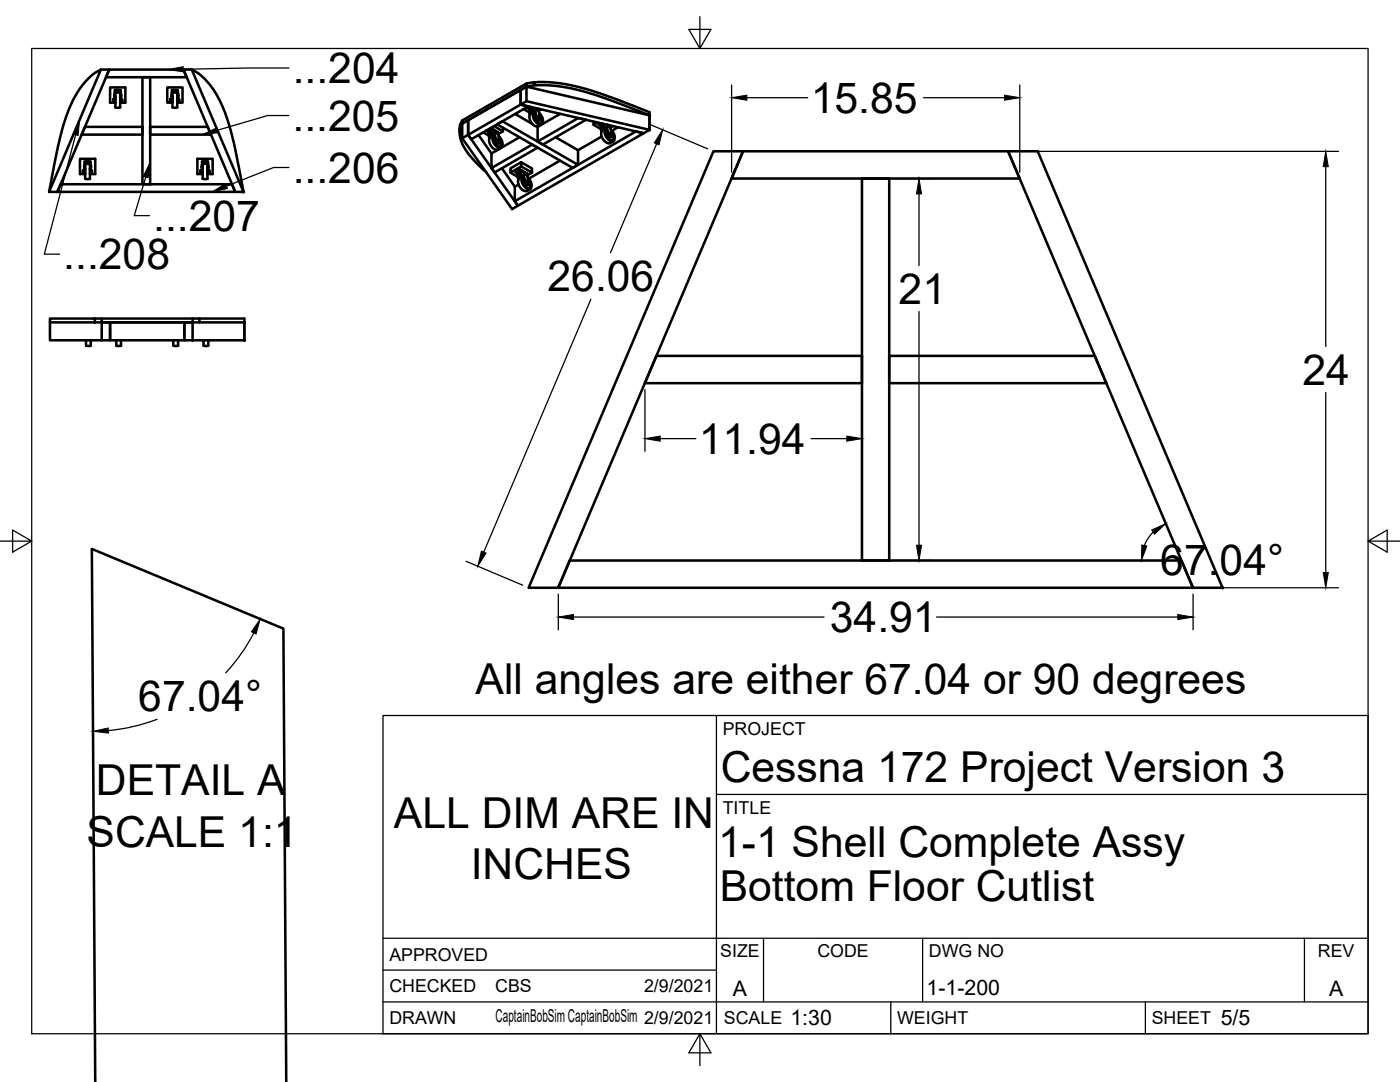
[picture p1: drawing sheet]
<svg xmlns="http://www.w3.org/2000/svg" width="279mm" height="216mm" viewBox="0 0 279 216" stroke-linecap="round" stroke-linejoin="round" font-family="sans-serif">
<!-- layer: Visible -->
<g fill="none" stroke="#000" stroke-width=".51">
<path d="M20.1 13.9h1.7l-10.3 24.4h-1.7zM20.1 13.9l-1.3 .8-1 .8a21.1 21.1 0 0 0-5.3 10l-.9 3.5-1.8 9.3M21.8 13.9h14.8l.7 1.5h-16.2zM22.6 19.9v.2M22.6 19.9h.1M22.6 19.8v.1M22.6 19.9v.3M22.6 19.9l.1 .1M22.6 19.8h.1M22.8 20l-.2 .1M22.8 19.8l-.2 .1M22.9 18.6v-.7h1.2v.7"/>
<path d="M22.9 19.2l.1 .1M22.9 19.2v.1M22.9 19.2l.1-.7v2.9l.3 .1 .7-.1v-2.9l.1 .7M22.9 19.3v1.1h-.1l.1-1.1a.71 .71 0 0 1 .6-1.1 .71 .71 0 0 1 .7 1.1v1.1l-.1-1.1M22.9 19.9h.1M23 19.3v.1M23 18.5h1M23 19.5v1M23.1 18.5l.3-.1 .5 .1M24 19.5v1M24 19.3v.1M24 19.9h.1"/>
<path d="M24.1 19.2l-.1 .1M24.1 19.2v.1M24.2 20h.1v.2M24.2 19.8h.1v.2M24.3 19.8l.1 .4M28.4 15.4h1.6v21.4h-1.6zM34 19.9v.2M34 19.9v.3h.2M34 19.9l.1 .1M34 19.9h.1M34.1 19.8l-.1 .1M34.2 19.3v1.1l.1-1.1"/>
<path d="M34.2 20l-.2 .1M34.2 19.8l-.2 .1M34.3 19.3a.71 .71 0 0 1 .6-1.1 .71 .71 0 0 1 .7 1.1v1.1h-.1v-1.2l-.1 .2M34.3 18.6v-.7h1.2v.7M34.3 19.9h.1M34.4 19.3h.1M34.4 19.2v-.7v2.9l.4 .1 .6-.1v-2.9l.1 .7M34.4 19.3v.1M34.4 19.5v1M34.4 18.5h1M34.5 18.5l.3-.1 .5 .1M35.4 19.5v1"/>
<path d="M35.4 19.9h.1M35.6 20h.1v.2M35.6 19.8h.2l-.1 .2M35.7 19.8l.1 .4h-.2M36.6 13.9h1.7l10.3 24.4h-1.7zM38.3 13.9l1.4 .9a19.9 19.9 0 0 1 6.2 10.6l1.1 4.5 1.6 8.4M105.1 16.7l-12.9 7.3v.7l-.4 .8M106.6 17h1.3a41.2 41.2 0 0 1 15.3 3.5l6.4 2.5v-.6l-6.1-2.4-5.9-2.1-4.6-1.1-3.3-.4h-3l-.1 .6-1.5 .3-1.2 .6v3l24.6 5.7 1.1-.7v-2.9M106.6 16.4l-1.5 .3v.6l-12.9 7.4M12.1 36.8h34.2l.6 1.5h-35.4zM16.6 34.1v.3zM16.6 34v.1"/>
<path d="M16.6 34.1v.3M16.6 34.4h.2M16.6 34.1v.1M16.6 34h.1M16.8 34.2h-.2v.2M16.8 34l-.2 .1M16.8 33.4v.1M16.9 32.8v-.6h1.2v.6M16.9 33.4l.1 .2M16.9 34.1h.1M16.9 34.4h.1M16.9 33.4v1.2l-.1-.7a1.1 1.1 0 0 1 .5-1.4 .71 .71 0 0 1 .9 1"/>
<path d="M17 25.3h11.4v1.6h-12.1zM17 33.7v1M17 32.8v2.9h.3h.7l-.1-2.9M17 34.7h-1v-3h3v3h-1.1M17 32.8h1M17 32.8l-.1 .6M17.1 32.7l.3-.1 .5 .1M17.9 33.7v1M18 32.8l.1 .4-.1 1.4 .1-1.2M18 34.1h.1M18 34.4h.1M18 33.4l-.1 .2"/>
<path d="M18.1 34.4h.2M18.1 34.2h.2v.2M18.1 34h.2v.2M18.3 34v.4M22.6 20.1h.1M22.6 20.2h.2M22.6 20.1l.1 .1M22.9 20.1h.1M23 20.5h-1v-3.1h3v3.1h-1M24 20.1h.1M24.2 20.2h.2M30 25.3h11.4l.7 1.6h-12.1z"/>
<path d="M34 20.1h.1M34 20.1l.1 .1M34.3 20.1h.1M34.4 20.5h-1v-3.1h3v3.1h-1M35.4 20.1h.1M40 34.1l.1 .3zM40.1 34.1v.3h.2M40.1 34.1v.1M40.1 34v.1M40.3 34.2h-.2v.2M40.3 34l-.2 .1M40.3 33.4v.1"/>
<path d="M40.3 32.8v-.6h1.2v.6M40.4 33.4v.2M40.4 34.1h.1M40.4 34.4h.1M40.4 33.4v1.2l-.1-.7a1.21 1.21 0 0 1 .2-1.3 .71 .71 0 0 1 .9 0 .71 .71 0 0 1 .2 .9M40.4 32.8h1M40.4 33.7v1M40.4 32.8v2.9h.4h.6v-2.9M40.4 34.7h-1v-3h3v3h-1M40.5 32.8l-.1 .6M40.5 32.7l.3-.1 .5 .1M41.4 32.8l.1 .6"/>
<path d="M41.4 33.7v1M41.4 34.1h.1M41.4 34.4h.1M41.5 33.4l-.1 .2M41.5 33.4v1.2l.1-1.1M41.6 34.4h.2M41.6 34.2h.2v.2M41.6 34h.2v.2M41.6 33.4v.1M41.8 34v.4M91.8 24.9l-.1 1.5M92.2 24.7l11.7-6.8v3l-10.5 6 10 14.1-1.2 .7-10-14.1z"/>
<path d="M92.2 24l-.4 .9v.8a7 7 0 0 0 2.2 5.6l3 3.1M93.4 24v2.9l-1.2 .7M95.5 26.9l2.6 3.7M96.4 26.4l1.1 .6M97.1 26v.1M97.3 26.1h.2zM97.3 26.1h.1M97.6 26.2l.1-.2 .7-.1-.5-.3-.8 .5 .4 .3M97.7 26.7l.6 .2M97.7 26v.1M97.7 27.5a.7 .7 0 0 1 .2-1 1.28 1.28 0 0 1 .9 1.1l.4 .7 .3 .2M97.8 26.1h-.1"/>
<path d="M97.9 25.7l.2 .1zM97.9 25.7h.1M97.9 25.6l1.5 .8-.5-.2M98.1 30.6v2.9l.6 .9 8.6-4.9-1.1-.6-8.1 4.6M98.3 26h.2M98.4 26v-.1l.5 .3v.1M98.5 26.9l-.2 .1a1.2 1.2 0 0 0-.4 2 1.2 1.2 0 0 0 1.6 .8l.6-.5M98.5 26.9h-.2M98.5 26.9a1.74 1.74 0 0 0 1.4 2.6 1.32 1.32 0 0 0-.1-2.1l-.3-.2M98.6 25.2l1.8 1v-.7M98.6 27.1a1.47 1.47 0 0 0 1.2 2.2 1.01 1.01 0 0 0 0-1.6l-.2-.3M98.7 27.1h-.1"/>
<path d="M98.9 27.5v.1M98.9 27.6l.4 .8h.3l.1-.2-.3 .1 .3-.2-.2-.3-.2 .1v.2M98.9 27.5l-.2-.5a.71 .71 0 0 0-1.1-.4l-.1 .4 .2 .6M98.9 27.8a.58 .58 0 0 0 0 .6 .58 .58 0 0 0 .6 .2l.1-.1M98.9 26.5h.1M99 27.9v.2a.43 .43 0 0 0 .6 .4v-.1M99 26.4h.2zM99 26.4h.2M99.4 27.8v.2M99.4 26.4l-.3 .2M99.4 26.8l-.5-.3a.76 .76 0 0 0-.7-.5 .76 .76 0 0 0-.7 .4v.5M99.4 26.8l.2 1.1"/>
<path d="M99.5 28.2l-.1-.2-.1 .1 .1 .2M99.5 29.8l-1.4 .8M99.6 28.4l-.1 .1M99.6 27.6l.4 .9-.2 .7M100.2 33.6l2.5 3.7M100.4 26.2l-1 .6M102.7 37.3v2.9l.7 .8 25.1-14.4-1.6-.4-24.2 14M102.8 22.7l3.4 2M103.1 34.3l.2 .1zM103.1 34.3h.1M103.3 35.2l.1-.7 .6-.3a.58 .58 0 0 1 .7 .6l.6 .3 .1 1.1M103.4 34.5l.1-.3 .7-.1-.5-.2-.8 .5 .4 .2"/>
<path d="M103.5 35.8l-.1-.3a.53 .53 0 0 1 .1-.8 .53 .53 0 0 1 .8 .3l.7 1.4 .1 .2h.3l.1-.1-.3 .1 .3-.1-.1-.4-.3 .1v.2M103.5 35l.4 .1M103.5 36.8l-.8 .5M103.5 35.7a.7 .7 0 0 1 .1-.9l.6 .3 .4 .6M103.5 34.2v.1M103.6 34.3l-.1 .1M103.7 27.4l-3.9 2.2M103.7 34h.2zM103.7 34h.1M103.7 33.9l1.5 .8-.5-.3M103.7 33.8l-.8 .6M104 32.4l-2.1 1.2v.8l1.4 .9"/>
<path d="M104 33.2l-2.1 1.2M104.1 34.2l.2 .1M104.2 34.2v-.1l.5 .4M104.3 35.1l-.4 .1M104.3 35.2h-.2a1.23 1.23 0 0 0-.4 2 1.18 1.18 0 0 0 1.7 .8l.5-.4M104.3 35.2a1.74 1.74 0 0 0 1.4 2.5 1.32 1.32 0 0 0-.1-2l-.3-.3M104.5 35.4a1.39 1.39 0 0 0 1.1 2.1 1.01 1.01 0 0 0 0-1.6l-.2-.3M104.5 21.8l1.1 .6M104.6 35.8l.4 .8 .4 .1M104.7 34.5h.1M104.7 36a.58 .58 0 0 0 0 .6 .58 .58 0 0 0 .6 .3M104.8 36.2v.2a.43 .43 0 0 0 .6 .4v-.2"/>
<path d="M104.8 34.6l.2 .1zM104.8 34.6h.2M105.1 20.2l24.5 5.7v-2.9M105.1 21.4v.1M105.2 36.1v.2M105.2 34.7l-.3 .1M105.3 36.5l-.1-.2-.1 .1 .1 .2M105.4 21.4l.1 .1zM105.4 21.4h.1M105.4 36.8l-.1 .1M105.4 35.9l.4 .9-.2 .7M105.5 21.3l-.4 .2 .5 .2"/>
<path d="M105.7 22l.5 .3 .3-.1M105.8 21.3v.1M105.8 22.8a1.68 1.68 0 0 0 1.7 2.4l.7-.5M105.9 21.4l-.2 .1M105.9 21.3l-.2 .3M106.1 21.4l-.5 .3v.6M106.2 34.4l-2.2-1.2v-.8l2.2 1.2v.8l-1 .6M106.6 22.3l-.8 .5a.66 .66 0 0 1 .1-.9 1.33 1.33 0 0 1 1 1.1l.3 .6M106.6 22.3a1.74 1.74 0 0 0 1.3 2.5 1.32 1.32 0 0 0-.1-2l-.2-.3M106.7 22.5a1.45 1.45 0 0 0 1.1 2.1 1.01 1.01 0 0 0 .1-1.6l-.3-.3M106.9 21.6l.1 .2M106.9 22.9l.5 .8 .3 .1v-.2"/>
<path d="M106.9 22.9l-.2-.6a.71 .71 0 0 0-1-.4l-.1 .4 .1 .6M106.9 22.9h.1M107 21.6h-.1M107 21.8l.6 .4M107 23.1a.58 .58 0 0 0 0 .7 .58 .58 0 0 0 .6 .2M107.1 23.3v.2a.43 .43 0 0 0 .5 .4l.1-.2M107.1 21.7l.2 .1zM107.1 21.7h.1M107.1 21.6l.3 .2-.1-.1M107.2 25.3h.1M107.2 23.6l.4 .2M107.3 25.3v2.9l1.1 .7 8.5-5-1.5-.3-8.1 4.6"/>
<path d="M107.3 23.5v-.2l.3-.1 .2 .4-.3 .1 .3-.1M107.4 21.8l-.2 .1M107.4 23.2v.2M107.5 22.2l.2 1.1M107.6 23.6l-.2-.2-.1 .1 .2 .2M107.6 25.1l-.3 .2M107.7 23.9l-.2 .1M107.7 23.8h-.1M107.7 23l.4 .9-.2 .7M108 21.8l-.5 .3M110.9 27.4l4.5 2.6v2.9l-1.1 .6-15.1-8.7 1.1-.6 15.1 8.7M111.8 32l-6.3 3.6"/>
<path d="M111.8 22.7l-3.9 2.3M118.4 24.3v.6l.8-.5M118.4 24.9l1.5 .8M119.7 24.8h.2zM119.7 24.8h.1M119.7 24.6l-.2 .2M119.8 24.6l-.3 .2 .4 .3M120.1 27.3l-4.7 2.7M120.1 25.4l.8 .2-.8 .5M120.1 24.7v.1M120.1 26.2a.7 .7 0 0 1 .1-1 1.27 1.27 0 0 1 1 1.1l.3 .6M120.1 26.1a1.74 1.74 0 0 0 1.7 2.4l.7-.5"/>
<path d="M120.2 24.8h-.1M120.2 24.7l-.2 .2M120.4 24.7l-.5 .3v.6M120.9 25.6a1.74 1.74 0 0 0 1.4 2.6 1.32 1.32 0 0 0-.1-2.1l-.3-.2M121 25.9v-.1a1.47 1.47 0 0 0 1.1 2.2 1.01 1.01 0 0 0 .1-1.6l-.2-.3M121.2 24.9l.1 .3 .6 .3M121.3 26.2h.1M121.3 26.3l.4 .8h.3v-.2l-.2 .1 .3-.1-.2-.4-.3 .1v.2M121.3 26.2l-.3-.6a.71 .71 0 0 0-1-.4l-.1 .5 .1 .6M121.3 24.9l-.1 .1M121.3 26.5a.58 .58 0 0 0 0 .6 .58 .58 0 0 0 .6 .2l.1-.1M121.4 26.6v.2a.43 .43 0 0 0 .6 .4v-.1"/>
<path d="M121.4 25.1h.2zM121.4 25.1h.1M121.4 25l.4 .1-.2-.1M121.5 26.9l.4 .2M121.8 26.5v.3M121.8 25.1l-.3 .2M121.9 25.5l.1 1.1M121.9 26.9l-.1-.1h-.2l.2 .2M122 26.3l.4 .9-.2 .8M122 27.1l-.1 .1M122.3 25.2l-.5 .3M123.3 25.4l-1.2 .7"/>
<path d="M129.6 23l-24.5-5.7v2.9l-1.2 .7 1.5 .3-11.4 6.6-.6-.9v-2.9M142.4 30.2h5.9l-36.9 87.1h-5.9zM148.3 30.2h52.9l2.3 5.4h-57.5zM172 35.6h5.5v76.2h-5.5zM201.2 30.2h5.9l36.9 87.1h-5.9zM10 64.3v3.6h10.3v-3.6h1.7v3.6h-1.7M10 63.6h8.9v.7h-8.9zM17.1 67.9l.1 .1M17.2 67.9v1.1h.9M18.1 67.9v1.1M18.2 67.9l-.1 .1M18.9 63.6h1.4"/>
<path d="M22 64.3h14.8v3.6h-14.8zM23.1 67.9l.1 .1M23.2 67.9v1.1h.6h.4v-1.1M24.2 67.9v.1M34.5 67.9l.1 .1M34.6 67.9v1.1M34.6 69h1M35.5 67.9v1.1M35.6 67.9l-.1 .1M38.4 67.9v-3.6h-1.6v3.6h12v-3.6v3.6M38.4 63.6h-18.1v.7h-1.4M38.4 64.3h1.4v-.7h9v.7h-9"/>
<path d="M39.8 63.6h-1.4v.7h-18.1M40.6 67.9v.1M40.6 67.9v1.1h.7h.3v-1.1M41.6 67.9v.1M131 71h41v5.5h-43.3zM177.5 71h41l2.3 5.5h-43.3zM113.7 111.8h122.1l2.3 5.5h-126.7zM19 215.9l-.6-106.4 38.2 15.9 .5 90.5"/>
<circle cx="23.1" cy="18.2" r=".1"/>
<circle cx="23.9" cy="18.2" r=".1"/>
<circle cx="34.5" cy="18.2" r=".1"/>
<circle cx="35.3" cy="18.2" r=".1"/>
<circle cx="17.1" cy="32.4" r=".1"/>
<circle cx="17.9" cy="32.4" r=".1"/>
<circle cx="40.5" cy="32.4" r=".1"/>
<circle cx="41.3" cy="32.4" r=".1"/>
<circle cx="99.5" cy="28.1" r=".19"/>
<circle cx="105.3" cy="36.3" r=".19"/>
<circle cx="107.6" cy="23.4" r=".19"/>
<circle cx="121.9" cy="26.8" r=".19"/>
</g>
<!-- layer: Visible Narrow -->
<g fill="none" stroke="#000" stroke-width=".25">
<path d="M22.8 19.7h.1M22.9 19.3l.1 .2M23 19.5h.1M24 19.5h.1M24.1 19.3l-.1 .2M24.1 19.7h.1M34.2 19.7h.1M34.3 19.3l.1 .2M34.4 19.5h.1M35.4 19.5h.1M35.5 19.3l-.1 .2M35.5 19.7h.1"/>
<path d="M16.8 33.9h.1M16.9 33.5l.1 .2M18 33.5l-.1 .2M18 33.9h.1M40.3 33.9h.1M40.4 33.5v.2M41.5 33.5l-.1 .2M41.5 33.9h.1M97.5 26.4a.82 .82 0 0 1 1.5 0M98 27l.2 .1M98.1 26.9l-.1 .3M98.1 27.1l-.1-.1v.2"/>
<path d="M98.3 26.9v.1M98.9 26.5h.1M98.9 26.5v1v-1l.6 .4M99.2 28.2h-.1M103.3 34.7a.82 .82 0 0 1 1.4 0M103.8 35.2h.1M103.8 35.3h.2M103.9 35.2l-.1 .2M103.9 35.3h-.1v.1M104.1 35.2v.1M104.7 34.7h.1M104.7 34.8h.1"/>
<path d="M104.7 34.7v1.1M105 36.4l-.1 .1M105.3 35.1l-.6-.3v1M106.1 22.4h.1M106.1 22.3l-.1 .2M106.2 21.4l-.3 .1-.3 .3M106.2 22.4h-.1v.1M106.3 22.3v.1M106.9 21.5l.1 .3M107 21.9l-.1 1v-1l.6 .3M107.3 23.5l-.1 .1M120.4 25.7h.1"/>
<path d="M120.4 25.7l.2 .1M120.4 25.6v.3M120.5 24.7l-.3 .1-.3 .3M120.5 25.8l-.1-.1v.1M120.6 25.6v.1M121.2 24.9l.1 .2M121.2 25.2h.1M121.3 25.2h.1M121.3 25.2v1v-1l.6 .3M121.6 26.9h-.1"/>
</g>
<!-- layer: Visible -->
<g fill="#000" stroke="#000" stroke-width=".2">
<circle cx="34" cy="19.9" r=".24"/>
<circle cx="16.6" cy="34.1" r=".24"/>
<circle cx="16.6" cy="34.4" r=".24"/>
<circle cx="34" cy="20.1" r=".24"/>
<circle cx="40.1" cy="34.1" r=".24"/>
<circle cx="40.1" cy="34.4" r=".24"/>
<circle cx="48.6" cy="38.3" r=".24"/>
<circle cx="98.4" cy="25.9" r=".24"/>
<circle cx="129.6" cy="23" r=".24"/>
<circle cx="129.6" cy="25.9" r=".24"/>
<circle cx="48.8" cy="67.9" r=".24"/>
<circle cx="48.8" cy="64.3" r=".24"/>
<circle cx="244" cy="117.3" r=".24"/>
</g>
<!-- layer: Visible Narrow -->
<g fill="#000" stroke="#000" stroke-width=".2">
<circle cx="98.9" cy="26.5" r=".11"/>
<circle cx="104.7" cy="34.7" r=".11"/>
<circle cx="107" cy="21.9" r=".11"/>
<circle cx="121.3" cy="25.2" r=".11"/>
</g>
<!-- layer: Titleblock -->
<path d="M76.4 142.8h196.6v63.5h-196.6zM143 158.5h130M143 142.8v63.5M76.4 199.9h196.6M76.4 193.6h66.6M76.4 187.2h196.6M152.4 187.2v12.7M177.8 199.9v6.4M184.1 187.2v12.7M228.6 199.9v6.4M260.3 187.2v12.7" fill="none" stroke="#000" stroke-width=".25"/>
<!-- layer: Border -->
<path d="M6.3 9.7h266.7v196.6h-266.7zM139.7 3.3v6.4l2.2-3.8h-4.4l2.2 3.8M0 108h6.3l-3.8-2.2v4.4l3.8-2.2M273 108l3.8 2.2v-4.4l-3.8 2.2h6.4M139.7 206.3l-2.2 3.8h4.4l-2.2-3.8v6.3" fill="none" stroke="#000" stroke-width=".25"/>
<!-- layer: Dimensions -->
<g fill="none" stroke="#000" stroke-width=".25">
<path d="M146 17v17.4M149.1 19.5h12.1M184.3 19.5h16.2M203.5 17v17.4M129.9 24.9l11.3 4.8M131 28.7l-9.2 21.7M178.8 35.6h7.1M183.4 38.7v14.3M202.5 30.2h64.6M264.6 33.3v35.9M117.9 59.7l-21.4 50.5M128.7 77.7v12.4"/>
<path d="M172 77.7v12.4M183.4 62.2v46.6M264.6 78.3v35.9M131.8 87.5h7.1M161.9 87.5h7.1M93 112l11.3 4.8M111.4 118.6v7.1M178.8 111.8h7.1M230.2 106.2l-1.1 1.2-.7 1.4M238.1 118.6v7.1M239.4 117.3h27.7M50.7 126.3a36.4 36.4 0 0 1-5.6 8"/>
<path d="M114.5 123.1h50M186.9 123.1h48.2M31.3 143.5a36.4 36.4 0 0 1-9.7 2.3"/>
</g>
<g fill="#000" stroke="#000" stroke-width=".2">
<path d="M146 19.5l3.1-.5v1zM200.5 19l3 .5-3 .5zM132.2 25.9l-.7 3-.9-.4zM183.4 35.6l.5 3.1h-1zM264.6 30.2l.5 3.1h-1zM128.7 87.5l3.1-.5v1zM169 87l3 .5-3 .5zM96.1 110l.9 .4-1.6 2.6zM182.9 108.8h1l-.5 3zM227.9 108.8l1 .1-1.1 2.9zM229.8 105.7l2.9-1.2-2.3 2.1zM264.1 114.2h1l-.5 3.1z"/>
<path d="M51.9 123.5l-.8 3-.9-.4zM111.4 123.1l3.1-.5v1zM235.1 122.6l3 .5-3 .5zM18.6 145.9l3-.6v1z"/>
</g>
<!-- layer: Annotations -->
<path d="M33.5 13.9l3.1-.6v1zM15.9 23.9l-.3 3.1-1-.2zM30 32.4l-.4 3.1-1-.3zM40.5 26.8l2.8-1.3 .2 1zM42.4 38.3l2.6-1.6 .4 .9z" fill="#000" stroke="#000" stroke-width=".2"/>
<path d="M57.7 13.6l-21.1 .2M15.1 26.9l-6.3 23.8h3.1M29.1 35.3l-2.3 7.7h3M57.6 23.1h-4.2l-10 2.9M57.7 33.4h-3.1l-9.4 3.7" fill="none" stroke="#000" stroke-width=".25"/>
<g font-size="8.5">
<text x="58.4" y="16.6">...204</text>
<text x="161.8" y="22.5">15.85</text>
<text x="58.4" y="26.1">...205</text>
<text x="58.4" y="36.4">...206</text>
<text x="30.6" y="46.1">...207</text>
<text x="12.6" y="53.7">...208</text>
<text x="109.3" y="58.1">26.06</text>
<text x="179.3" y="60.6">21</text>
<text x="259.9" y="76.8">24</text>
<text x="139.5" y="90.5">11.94</text>
<text x="231.6" y="114.8">67.04°</text>
<text x="165.6" y="126.1">34.91</text>
<text x="27.6" y="141.9">67.04°</text>
<text x="94.9" y="138.5">All angles are either 67.04 or 90 degrees</text>
<text x="19.1" y="158.7">DETAIL A</text>
<text x="143.8" y="156.1">Cessna 172 Project Version 3</text>
<text x="78.6" y="165.2">ALL DIM ARE IN</text>
<text x="17.3" y="168.9">SCALE 1:1</text>
<text x="143.3" y="171.1">1-1 Shell Complete Assy</text>
<text x="94" y="175.5">INCHES</text>
<text x="143.6" y="179.7">Bottom Floor Cutlist</text>
</g>
<g font-size="4.3">
<text x="146.3" y="198.6">A</text>
<text x="184.9" y="198.6">1-1-200</text>
<text x="265.2" y="198.6">A</text>
<text x="157.8" y="204.6">1:30</text>
<text x="243.6" y="204.6">5/5</text>
</g>
<g font-size="3.5">
<text x="144.3" y="146.6">PROJECT</text>
<text x="144.3" y="162.3">TITLE</text>
<text x="77.7" y="191.7">APPROVED</text>
<text x="143.7" y="191">SIZE</text>
<text x="163.1" y="191">CODE</text>
<text x="185.4" y="191">DWG NO</text>
<text x="263" y="191">REV</text>
<text x="77.7" y="198">CHECKED</text>
<text x="98.8" y="198">CBS</text>
<text x="128.5" y="198">2/9/2021</text>
<text x="77.7" y="204.4">DRAWN</text>
<text x="98.9" y="204">CaptainBobSim CaptainBobSim 2/9/2021</text>
<text x="144.5" y="204.4">SCALE</text>
<text x="179" y="204.4">WEIGHT</text>
<text x="229.8" y="204.4">SHEET</text>
</g>
</svg>
